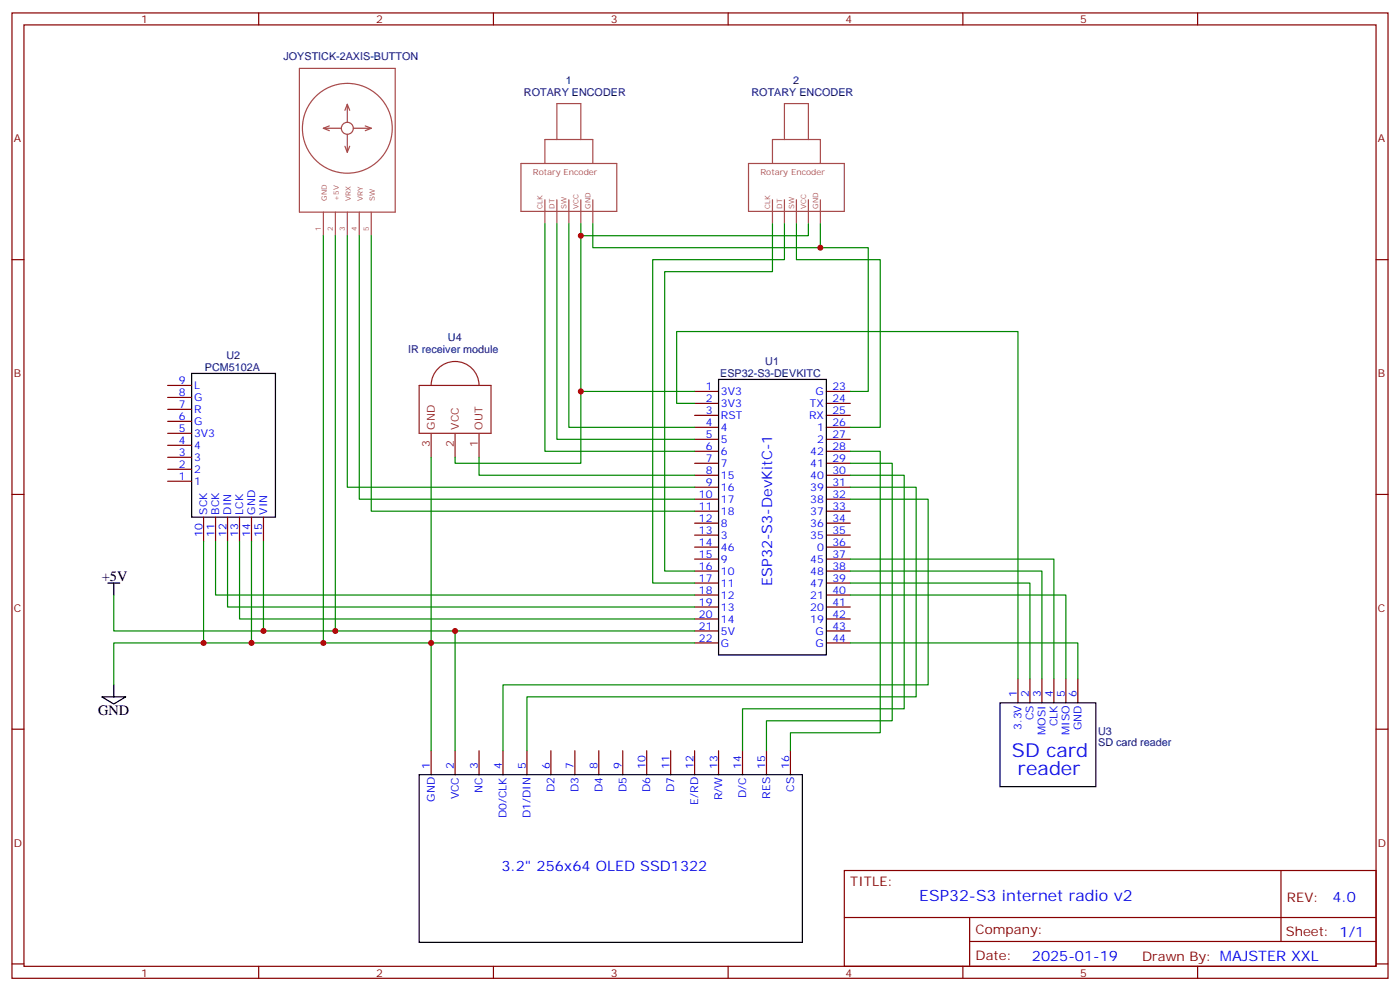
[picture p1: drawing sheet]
<svg xmlns="http://www.w3.org/2000/svg" width="412mm" height="292mm" viewBox="0 0 412 292" stroke-linecap="round" stroke-linejoin="round" font-family="sans-serif">
<g fill="none" stroke="#870000" stroke-width=".35">
<path d="M3.5 3.8h405.4v284.3h-405.4zM7.1 7.3h398.2v277.3h-398.2zM76.2 3.8v3.5M145.3 3.8v3.5M214.5 3.8v3.5M283.6 3.8v3.5M352.8 3.8v3.5M3.5 76.5h3.6M405.3 76.5h3.6M49.4 117.1h7M49.4 113.5h7M204.6 115.3h7.1"/>
<path d="M204.6 118.8h7.1M243.4 115.3h7.1M243.4 118.8h7.1M49.4 138.2h7M49.4 134.7h7M49.4 131.2h7M49.4 127.6h7M49.4 124.1h7M49.4 120.6h7M204.6 122.3h7.1M204.6 125.9h7.1M204.6 129.4h7.1"/>
<path d="M204.6 132.9h7.1M204.6 136.5h7.1M204.6 140h7.1M243.4 122.3h7.1M243.4 125.9h7.1M243.4 129.4h7.1M243.4 132.9h7.1M243.4 136.5h7.1M243.4 140h7.1M3.5 145.6h3.6M49.4 141.7h7M60 152.3v7.1"/>
<path d="M63.5 152.3v7.1M67 152.3v7.1M70.6 152.3v7.1M74.1 152.3v7.1M77.6 152.3v7.1M204.6 143.5h7.1M204.6 147h7.1M204.6 150.6h7.1M204.6 154.1h7.1M204.6 157.6h7.1M243.4 143.5h7.1M243.4 147h7.1"/>
<path d="M243.4 150.6h7.1M243.4 154.1h7.1M243.4 157.6h7.1M405.3 145.6h3.6M204.6 161.1h7.1M204.6 164.7h7.1M204.6 168.2h7.1M204.6 171.7h7.1M204.6 175.3h7.1M204.6 178.8h7.1M243.4 161.1h7.1M243.4 164.7h7.1"/>
<path d="M243.4 168.2h7.1M243.4 171.7h7.1M243.4 175.3h7.1M243.4 178.8h7.1M204.6 182.3h7.1M204.6 185.8h7.1M204.6 189.4h7.1M243.4 182.3h7.1M243.4 185.8h7.1M243.4 189.4h7.1M299.9 200v7M303.4 200v7"/>
<path d="M306.9 200v7M310.4 200v7M314 200v7M317.5 200v7M3.5 214.8h3.6M405.3 214.8h3.6M127 221.1v7.1M134.1 221.1v7.1M141.1 221.1v7.1M148.2 221.1v7.1M155.2 221.1v7.1M162.3 221.1v7.1"/>
<path d="M169.3 221.1v7.1M176.4 221.1v7.1M183.4 221.1v7.1M190.5 221.1v7.1M197.6 221.1v7.1M204.6 221.1v7.1M211.7 221.1v7.1M218.7 221.1v7.1M225.8 221.1v7.1M232.8 221.1v7.1M248.7 256.4h156.6v28.2h-156.6zM377.3 256.4v20.9"/>
<path d="M248.7 270.2h156.5M285.6 277.3h119.6M285.6 270.2v14.2M3.5 283.9h3.6M76.2 284.6v3.5M145.3 284.6v3.5M214.5 284.6v3.5M283.6 284.6v3.5M352.8 284.6v3.5M405.3 283.9h3.6"/>
</g>
<path d="M56.4 110h24.7v42.3h-24.7zM211.7 111.8h31.7v81.1h-31.7zM31.7 171.7h3.6M33.5 171.7v3.6M30 205.2h7l-3.5 2.2zM33.5 201.7v3.5M294.6 207h28.2v24.7h-28.2zM123.5 228.2h112.9v49.4h-112.9z" fill="none" stroke="#000" stroke-width=".35"/>
<g fill="none" stroke="#a64a4a" stroke-width=".35">
<path d="M88.2 20.1h28.2v42.4h-28.2zM95.2 37.8h5.3M95.2 37.8l1.8 .7M97 37.1l-1.8 .7M102.3 24.6a13.2 13.2 0 0 0-11.7 19.4 13.2 13.2 0 0 0 22.6 1.2 13.2 13.2 0 0 0-9.4-20.6h-1.5M102.3 30.7v5.3M102.3 39.5v5.3M102.3 30.7l-.7 1.8M102.3 30.7l.7 1.8M104.1 37.8h5.3M107.6 37.1l1.8 .7M109.4 37.8l-1.8 .7"/>
<path d="M101.6 43.1l.7 1.7M103 43.1l-.7 1.7M153.5 48.2h28.2v14.1h-28.2zM160.5 48.2v-7.1h14.1v7.1M160.5 58.8v7M164 41.1v-10.6h7.1v10.6M164 58.8v7M167.6 58.8v7M171.1 58.8v7M174.6 58.8v7M220.5 48.2h28.2v14.1h-28.2zM227.5 48.2v-7.1h14.2v7.1"/>
<path d="M227.5 58.8v7M231.1 41.1v-10.6h7v10.6M231.1 58.8v7M234.6 58.8v7M238.1 58.8v7M241.7 58.8v7M95.2 62.5v6.9M98.8 62.5v6.9M102.3 62.5v6.9M105.8 62.5v6.9M109.4 62.5v6.9"/>
<circle cx="102.3" cy="37.8" r="1.76"/>
</g>
<g fill="none" stroke="#008700" stroke-width=".35">
<path d="M95.2 69.4v120M98.8 69.4v116.4M102.3 69.4v74.1h102.3M105.8 69.4v77.6h98.8M109.4 69.4v81.2h95.2M160.5 65.9v67h44.1M164 65.9v63.5h40.6M167.6 65.9v60h37M171.1 65.9v3.5h67v-3.5M171.1 69.4v45.9h33.5M174.6 65.9v7.1h67.1v-7.1M227.5 65.9v14.1h-31.7v88.2h8.8"/>
<path d="M231.1 65.9v10.6h-38.8v95.2h12.3M234.6 65.9v10.6h24.7v49.4h-8.8M241.7 73h14.1v42.3h-5.3M171.1 115.3v21.2h-37v-1.8M204.6 118.8h-5.3v-21.2h100.6v102.4M127 134.7v86.4M141.1 134.7v5.3h63.5M250.5 132.9h8.8v82.9h-26.5v5.3M250.5 136.5h12.3v75.8h-37v8.8M250.5 140h15.8v68.8h-47.6v12.3M60 159.4v30M63.5 159.4v15.9h141.1"/>
<path d="M67 159.4v19.4h137.6M70.6 159.4v22.9h134M74.1 159.4v30h130.5M77.6 159.4v26.4M250.5 143.5h19.4v61.7h-114.7v15.9M250.5 147h22.9v54.7h-125.2v19.4M33.5 175.3v10.5h171.1M250.5 171.7h52.9v28.3M250.5 168.2h56.4v31.8M250.5 164.7h59.9v35.3M250.5 175.3h63.5v24.7M74.1 189.4h-40.6v12.3"/>
<path d="M134.1 185.8v35.3M250.5 189.4h67v10.6"/>
</g>
<path d="M123.5 113.5h21.1v14.1h-21.1zM127 113.5a7.1 7.1 0 0 1 7.1-7 7.1 7.1 0 0 1 7 7M127 127.6v7.1M134.1 127.6v7.1M141.1 127.6v7.1" fill="none" stroke="#8c2424" stroke-width=".35"/>
<g fill="#c00">
<circle cx="241.7" cy="73" r=".88"/>
<circle cx="74.1" cy="189.4" r=".88"/>
<circle cx="77.6" cy="185.8" r=".88"/>
<circle cx="171.1" cy="69.4" r=".88"/>
<circle cx="60" cy="189.4" r=".88"/>
<circle cx="134.1" cy="185.8" r=".88"/>
<circle cx="127" cy="189.4" r=".88"/>
<circle cx="95.3" cy="189.4" r=".88"/>
<circle cx="98.8" cy="185.8" r=".88"/>
<circle cx="171.1" cy="115.3" r=".88"/>
</g>
<g font-size="5.6" fill="#00f">
<text x="298.1" y="222.9">SD card</text>
<text x="299.9" y="228.2">reader</text>
</g>
<text font-size="4.6" fill="#00f" x="270.8" y="265.4">ESP32-S3 internet radio v2</text>
<g font-size="4.2">
<text x="30" y="171">+5V</text>
<text x="28.9" y="210.5">GND</text>
</g>
<g font-size="4.2" fill="#00f">
<text x="227.5" y="172.6" transform="rotate(-90 227.5 172.6)">ESP32-S3-DevKitC-1</text>
<text x="147.7" y="256.7">3.2&quot; 256x64 OLED SSD1322</text>
<text x="392.5" y="265.7">4.0</text>
<text x="304" y="283">2025-01-19</text>
</g>
<g font-size="3.9" fill="#800">
<text x="250.5" y="261">TITLE:</text>
<text x="379.1" y="265.7">REV:</text>
<text x="287.4" y="275.2">Company:</text>
<text x="378.7" y="275.8">Sheet: 1/1</text>
<text x="287.4" y="282.9">Date:</text>
<text x="336.4" y="282.9">Drawn By: MAJSTER XXL</text>
</g>
<g font-size="3.2" fill="#800">
<text x="41.6" y="6.8">1</text>
<text x="110.8" y="6.8">2</text>
<text x="179.9" y="6.8">3</text>
<text x="249.1" y="6.8">4</text>
<text x="318.2" y="6.8">5</text>
<text x="4.1" y="41.9">A</text>
<text x="405.9" y="41.9">A</text>
<text x="4.1" y="111.1">B</text>
<text x="405.9" y="111.1">B</text>
<text x="4.1" y="180.2">C</text>
<text x="405.9" y="180.2">C</text>
<text x="4.1" y="249.3">D</text>
<text x="405.9" y="249.3">D</text>
<text x="41.6" y="287.6">1</text>
<text x="110.8" y="287.6">2</text>
<text x="179.9" y="287.6">3</text>
<text x="249.1" y="287.6">4</text>
<text x="318.2" y="287.6">5</text>
</g>
<g font-size="3.2" fill="#000080">
<text x="83.5" y="17.7">JOYSTICK-2AXIS-BUTTON</text>
<text x="154.4" y="28.2">ROTARY ENCODER</text>
<text x="166.7" y="24.7">1</text>
<text x="221.4" y="28.2">ROTARY ENCODER</text>
<text x="233.7" y="24.7">2</text>
<text x="132" y="100.6">U4</text>
<text x="66.7" y="105.9">U2</text>
<text x="120.2" y="104.1">IR receiver module</text>
<text x="225.4" y="107.6">U1</text>
<text x="60.4" y="109.4">PCM5102A</text>
<text x="212.2" y="111.2">ESP32-S3-DEVKITC</text>
<text x="323.5" y="219.7">SD card reader</text>
<text x="323.5" y="216.5">U3</text>
</g>
<g font-size="3.2" fill="#00f">
<text x="52.7" y="113.2">9</text>
<text x="52.7" y="116.7">8</text>
<text x="57.1" y="118.1">G</text>
<text x="57.1" y="114.6">L</text>
<text x="207.9" y="114.9">1</text>
<text x="207.9" y="118.5">2</text>
<text x="212.4" y="116.3">3V3</text>
<text x="212.4" y="119.9">3V3</text>
<text x="238.6" y="119.9">TX</text>
<text x="240.2" y="116.3">G</text>
<text x="245.2" y="114.9">23</text>
<text x="245.2" y="118.5">24</text>
<text x="52.7" y="123.8">6</text>
<text x="52.7" y="120.2">7</text>
<text x="57.1" y="125.2">G</text>
<text x="57.1" y="121.6">R</text>
<text x="207.9" y="122">3</text>
<text x="207.9" y="125.5">4</text>
<text x="212.4" y="123.4">RST</text>
<text x="238.3" y="123.4">RX</text>
<text x="245.2" y="122">25</text>
<text x="245.2" y="125.5">26</text>
<text x="52.7" y="130.8">4</text>
<text x="52.7" y="127.3">5</text>
<text x="57.1" y="128.7">3V3</text>
<text x="207.9" y="129">5</text>
<text x="212.4" y="126.9">4</text>
<text x="212.4" y="130.5">5</text>
<text x="240.7" y="126.9">1</text>
<text x="240.7" y="130.5">2</text>
<text x="245.2" y="129">27</text>
<text x="52.7" y="137.9">2</text>
<text x="52.7" y="134.3">3</text>
<text x="57.1" y="135.7">3</text>
<text x="57.1" y="132.2">4</text>
<text x="207.9" y="132.6">6</text>
<text x="207.9" y="136.1">7</text>
<text x="212.4" y="134">6</text>
<text x="212.4" y="137.5">7</text>
<text x="238.7" y="134">42</text>
<text x="238.7" y="137.5">41</text>
<text x="245.2" y="132.6">28</text>
<text x="245.2" y="136.1">29</text>
<text x="52.7" y="141.4">1</text>
<text x="57.1" y="142.8">1</text>
<text x="57.1" y="139.3">2</text>
<text x="207.9" y="139.6">8</text>
<text x="207.9" y="143.2">9</text>
<text x="212.4" y="141">15</text>
<text x="238.7" y="141">40</text>
<text x="245.2" y="139.6">30</text>
<text x="245.2" y="143.2">31</text>
<text x="205.9" y="146.7">10</text>
<text x="212.4" y="144.6">16</text>
<text x="212.4" y="148.1">17</text>
<text x="238.7" y="144.6">39</text>
<text x="238.7" y="148.1">38</text>
<text x="245.2" y="146.7">32</text>
<text x="61" y="151.6" transform="rotate(-90 61 151.6)">SCK</text>
<text x="64.6" y="151.6" transform="rotate(-90 64.6 151.6)">BCK</text>
<text x="68.1" y="151.6" transform="rotate(-90 68.1 151.6)">DIN</text>
<text x="71.6" y="151.6" transform="rotate(-90 71.6 151.6)">LCK</text>
<text x="75.1" y="151.6" transform="rotate(-90 75.1 151.6)">GND</text>
<text x="78.7" y="151.6" transform="rotate(-90 78.7 151.6)">VIN</text>
<text x="205.9" y="150.2">11</text>
<text x="205.9" y="153.7">12</text>
<text x="212.4" y="151.6">18</text>
<text x="212.4" y="155.2">8</text>
<text x="238.7" y="151.6">37</text>
<text x="238.7" y="155.2">36</text>
<text x="245.2" y="150.2">33</text>
<text x="245.2" y="153.7">34</text>
<text x="59.6" y="158.1" transform="rotate(-90 59.6 158.1)">10</text>
<text x="63.1" y="158.1" transform="rotate(-90 63.1 158.1)">11</text>
<text x="66.7" y="158.1" transform="rotate(-90 66.7 158.1)">12</text>
<text x="70.2" y="158.1" transform="rotate(-90 70.2 158.1)">13</text>
<text x="73.7" y="158.1" transform="rotate(-90 73.7 158.1)">14</text>
<text x="77.3" y="158.1" transform="rotate(-90 77.3 158.1)">15</text>
<text x="205.9" y="157.3">13</text>
<text x="205.9" y="160.8">14</text>
<text x="212.4" y="158.7">3</text>
<text x="238.7" y="158.7">35</text>
<text x="245.2" y="157.3">35</text>
<text x="245.2" y="160.8">36</text>
<text x="205.9" y="164.3">15</text>
<text x="205.9" y="167.9">16</text>
<text x="212.4" y="162.2">46</text>
<text x="212.4" y="165.7">9</text>
<text x="238.7" y="165.7">45</text>
<text x="240.7" y="162.2">0</text>
<text x="245.2" y="164.3">37</text>
<text x="245.2" y="167.9">38</text>
<text x="205.9" y="171.4">17</text>
<text x="212.4" y="169.3">10</text>
<text x="212.4" y="172.8">11</text>
<text x="238.7" y="169.3">48</text>
<text x="238.7" y="172.8">47</text>
<text x="245.2" y="171.4">39</text>
<text x="205.9" y="174.9">18</text>
<text x="205.9" y="178.4">19</text>
<text x="212.4" y="176.3">12</text>
<text x="212.4" y="179.8">13</text>
<text x="238.7" y="176.3">21</text>
<text x="238.7" y="179.8">20</text>
<text x="245.2" y="174.9">40</text>
<text x="245.2" y="178.4">41</text>
<text x="205.9" y="182">20</text>
<text x="205.9" y="185.5">21</text>
<text x="212.4" y="183.4">14</text>
<text x="238.7" y="183.4">19</text>
<text x="245.2" y="182">42</text>
<text x="245.2" y="185.5">43</text>
<text x="205.9" y="189">22</text>
<text x="212.4" y="186.9">5V</text>
<text x="212.4" y="190.4">G</text>
<text x="240.2" y="186.9">G</text>
<text x="240.2" y="190.4">G</text>
<text x="245.2" y="189">44</text>
<text x="299.5" y="205.2" transform="rotate(-90 299.5 205.2)">1</text>
<text x="303" y="205.2" transform="rotate(-90 303 205.2)">2</text>
<text x="306.6" y="205.2" transform="rotate(-90 306.6 205.2)">3</text>
<text x="310.1" y="205.2" transform="rotate(-90 310.1 205.2)">4</text>
<text x="313.6" y="205.2" transform="rotate(-90 313.6 205.2)">5</text>
<text x="317.1" y="205.2" transform="rotate(-90 317.1 205.2)">6</text>
<text x="300.9" y="215.1" transform="rotate(-90 300.9 215.1)">3.3V</text>
<text x="304.4" y="212.1" transform="rotate(-90 304.4 212.1)">CS</text>
<text x="311.5" y="213.9" transform="rotate(-90 311.5 213.9)">CLK</text>
<text x="318.6" y="215" transform="rotate(-90 318.6 215)">GND</text>
<text x="308" y="216.4" transform="rotate(-90 308 216.4)">MOSI</text>
<text x="315" y="216.4" transform="rotate(-90 315 216.4)">MISO</text>
<text x="126.6" y="226.4" transform="rotate(-90 126.6 226.4)">1</text>
<text x="133.7" y="226.4" transform="rotate(-90 133.7 226.4)">2</text>
<text x="140.8" y="226.4" transform="rotate(-90 140.8 226.4)">3</text>
<text x="147.8" y="226.4" transform="rotate(-90 147.8 226.4)">4</text>
<text x="154.9" y="226.4" transform="rotate(-90 154.9 226.4)">5</text>
<text x="161.9" y="226.4" transform="rotate(-90 161.9 226.4)">6</text>
<text x="169" y="226.4" transform="rotate(-90 169 226.4)">7</text>
<text x="176" y="226.4" transform="rotate(-90 176 226.4)">8</text>
<text x="183.1" y="226.4" transform="rotate(-90 183.1 226.4)">9</text>
<text x="190.1" y="226.4" transform="rotate(-90 190.1 226.4)">10</text>
<text x="197.2" y="226.4" transform="rotate(-90 197.2 226.4)">11</text>
<text x="204.3" y="226.4" transform="rotate(-90 204.3 226.4)">12</text>
<text x="211.3" y="226.4" transform="rotate(-90 211.3 226.4)">13</text>
<text x="218.4" y="226.4" transform="rotate(-90 218.4 226.4)">14</text>
<text x="225.4" y="226.4" transform="rotate(-90 225.4 226.4)">15</text>
<text x="232.5" y="226.4" transform="rotate(-90 232.5 226.4)">16</text>
<text x="142.2" y="233.5" transform="rotate(-90 142.2 233.5)">NC</text>
<text x="163.3" y="233.3" transform="rotate(-90 163.3 233.3)">D2</text>
<text x="170.4" y="233.3" transform="rotate(-90 170.4 233.3)">D3</text>
<text x="177.4" y="233.3" transform="rotate(-90 177.4 233.3)">D4</text>
<text x="184.5" y="233.3" transform="rotate(-90 184.5 233.3)">D5</text>
<text x="191.6" y="233.3" transform="rotate(-90 191.6 233.3)">D6</text>
<text x="198.6" y="233.3" transform="rotate(-90 198.6 233.3)">D7</text>
<text x="233.9" y="233.3" transform="rotate(-90 233.9 233.3)">CS</text>
<text x="128.1" y="236.2" transform="rotate(-90 128.1 236.2)">GND</text>
<text x="135.1" y="235.5" transform="rotate(-90 135.1 235.5)">VCC</text>
<text x="205.7" y="237" transform="rotate(-90 205.7 237)">E/RD</text>
<text x="212.7" y="235.7" transform="rotate(-90 212.7 235.7)">R/W</text>
<text x="219.8" y="235" transform="rotate(-90 219.8 235)">D/C</text>
<text x="226.8" y="235.3" transform="rotate(-90 226.8 235.3)">RES</text>
<text x="149.2" y="241" transform="rotate(-90 149.2 241)">D0/CLK</text>
<text x="156.3" y="240.9" transform="rotate(-90 156.3 240.9)">D1/DIN</text>
</g>
<g font-size="3.2" fill="#8d2323">
<text x="126.6" y="131.8" transform="rotate(-90 126.6 131.8)">3</text>
<text x="128.1" y="126.6" transform="rotate(-90 128.1 126.6)">GND</text>
<text x="133.7" y="131.8" transform="rotate(-90 133.7 131.8)">2</text>
<text x="135.1" y="126.6" transform="rotate(-90 135.1 126.6)">VCC</text>
<text x="140.8" y="131.8" transform="rotate(-90 140.8 131.8)">1</text>
<text x="142.2" y="126.6" transform="rotate(-90 142.2 126.6)">OUT</text>
</g>
<g font-size="2.5" fill="#a54b4b">
<text x="157" y="51.7">Rotary Encoder</text>
<text x="224" y="51.7">Rotary Encoder</text>
</g>
<g font-size="2.1" fill="#a54b4b">
<text x="96.3" y="59.1" transform="rotate(-90 96.3 59.1)">GND</text>
<text x="99.8" y="59.1" transform="rotate(-90 99.8 59.1)">+5V</text>
<text x="103.3" y="59.1" transform="rotate(-90 103.3 59.1)">VRX</text>
<text x="106.9" y="59.1" transform="rotate(-90 106.9 59.1)">VRY</text>
<text x="110.4" y="59.1" transform="rotate(-90 110.4 59.1)">SW</text>
<text x="159.8" y="61.5" transform="rotate(-90 159.8 61.5)">CLK</text>
<text x="163.3" y="61.5" transform="rotate(-90 163.3 61.5)">DT</text>
<text x="166.9" y="61.5" transform="rotate(-90 166.9 61.5)">SW</text>
<text x="170.4" y="61.5" transform="rotate(-90 170.4 61.5)">VCC</text>
<text x="173.9" y="61.5" transform="rotate(-90 173.9 61.5)">GND</text>
<text x="226.8" y="61.5" transform="rotate(-90 226.8 61.5)">CLK</text>
<text x="230.4" y="61.5" transform="rotate(-90 230.4 61.5)">DT</text>
<text x="233.9" y="61.5" transform="rotate(-90 233.9 61.5)">SW</text>
<text x="237.4" y="61.5" transform="rotate(-90 237.4 61.5)">VCC</text>
<text x="241" y="61.5" transform="rotate(-90 241 61.5)">GND</text>
<text x="94.6" y="68.1" transform="rotate(-90 94.6 68.1)">1</text>
<text x="98.1" y="68.1" transform="rotate(-90 98.1 68.1)">2</text>
<text x="101.6" y="68.1" transform="rotate(-90 101.6 68.1)">3</text>
<text x="105.1" y="68.1" transform="rotate(-90 105.1 68.1)">4</text>
<text x="108.7" y="68.1" transform="rotate(-90 108.7 68.1)">5</text>
</g>
</svg>
